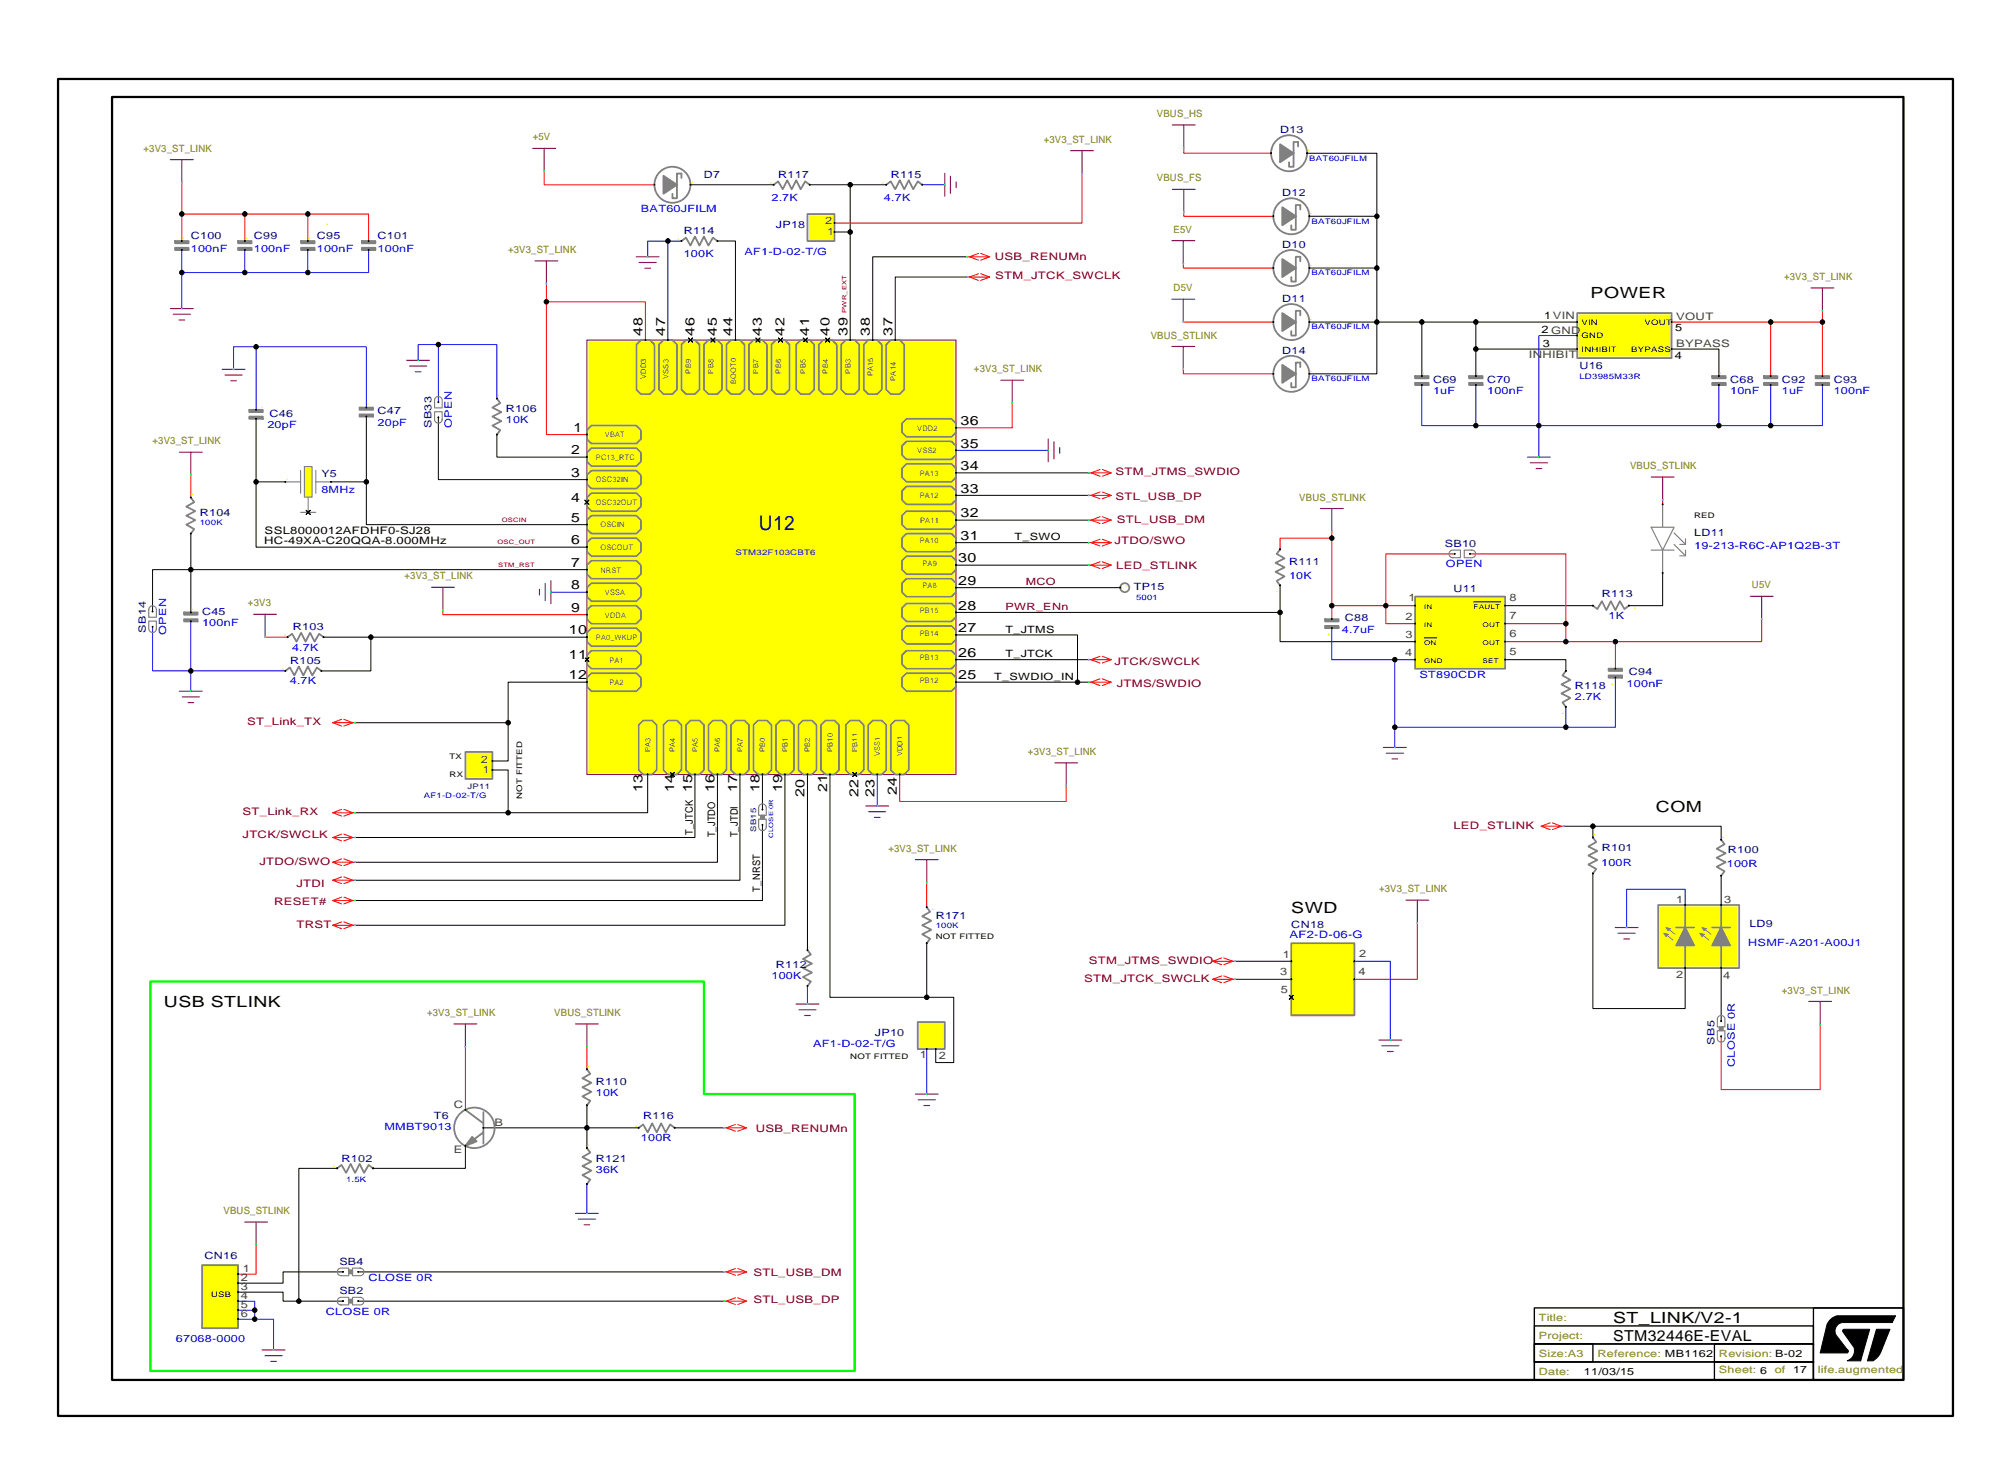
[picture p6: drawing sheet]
<svg xmlns="http://www.w3.org/2000/svg" width="447mm" height="327mm" viewBox="0 0 447 327" stroke-linecap="round" stroke-linejoin="round" font-family="sans-serif">
<g fill="none" stroke="#000" stroke-width=".22">
<path d="M290.4 34h15.5v14h-15M153.4 41h18.5M159.4 53.5h4v22M179.9 41h17M188.9 41v10.5h-3.5M188.9 51.5v24M214.9 57h-21v18.5M290.9 59.5h15M305.9 48v23.5M152.9 75.1l.5 .4 .4-.4-.4 .4 .4 .5-.4-.5-.5 .5 .5-.5zM157.9 75.1l.5 .4 .4-.4-.4 .4 .4 .5-.4-.5-.5 .5 .5-.5zM167.9 75.1l.5 .4 .4-.4-.4 .4 .4 .5-.4-.5-.5 .5 .5-.5z"/>
<path d="M172.9 75.1l.5 .4 .4-.4-.4 .4 .4 .5-.4-.5-.5 .5 .5-.5zM178.4 75.1l.5 .4 .4-.4-.4 .4 .4 .5-.4-.5-.5 .5 .5-.5zM183.4 75.1l.5 .4 .4-.4-.4 .4 .4 .5-.4-.5-.5 .5 .5-.5zM214.9 61.5h-16v14M290.9 71.5h15M305.9 71.5v11.5h-15M305.9 71.5h22M315.9 71.5v12M327.9 71.5v6M327.9 71.5h22.5M350.4 77.5h-22.5v6M371.4 77.5h10.5v6"/>
<path d="M56.9 93v14M81.4 92.5v14.5h-7.8M97.4 92.7v13.8h33M110.4 96.5v5h20M42.4 118.5v17.5M56.9 107v14.5h73.5M56.9 107h6.5M68 113.4l.5 .4 .4-.4-.4 .4 .4 .5-.4-.5-.5 .5 .5-.5zM81.4 107v9.5h49M129.9 111.1l.5 .4 .4-.4-.4 .4 .4 .5-.4-.5-.5 .5 .5-.5zM212.4 105h29.5M212.4 110h29.5"/>
<path d="M212.4 115.5h29.5M130.4 126.5h-96.5v9.4M212.4 136h72v6.5h30M212.4 125.5h29.5M212.4 130.5h36.5M212.4 120.5h29.5M284.4 130v6M327.4 133.7h6M334.4 134.5h19.5M369.4 127.3v7.2h-7.5M71.9 141.5h10.5v7.5h-11M82.4 141.5h48"/>
<path d="M129.9 146.1l.5 .4 .4-.4-.4 .4 .4 .5-.4-.5-.5 .5 .5-.5zM130.4 151.5h-17.5v17.5h-3.5M212.4 141h27v10.5M212.4 151.5h29.5M212.4 146.5h29.5M316.4 141.7h2.8M334.4 146.5h13.5v2.5M78.9 160.5h34M109.4 171h3.5v9.5h31v-8.5M148.9 171.6l.5 .4 .4-.4-.4 .4 .4 .5-.4-.5-.5 .5 .5-.5zM154.4 172v14h-75.5M159.4 172v19.5h-80.5"/>
<path d="M164.4 172v23.5h-85.5M169.4 172v7.9M174.4 172v33.5h-95.5M179.4 172v39M184.4 172v49.5h21.5M189.4 171.6l.5 .4 .4-.4-.4 .4 .4 .5-.4-.5-.5 .5 .5-.5zM78.9 180.5h34M169.4 183.2v16.8h-90.5M347.4 183.5h6.5M353.9 183.5h28.5v3M353.9 194v30h20.5v-9M353.9 183.5v2.5"/>
<path d="M382.4 194.5v6.5M205.9 209.5v12M274.4 213.5h12.5M274.4 217.5h12.5M382.4 215v11.9M205.9 221.5h6v14.5h-4v-3M286.4 221.1l.5 .4 .4-.4-.4 .4 .4 .5-.4-.5-.5 .5 .5-.5zM74.9 259.5h-8.5v29.5M103.4 254.5v5h-20.5M130.4 245.5v5h-23M141.9 250.5h-11.5v4.5M149.9 250.5h11"/>
<path d="M52.9 287h10v2h13.3M76.2 282.5h-13.3v2.5h-10M79.6 282.5h81.3M79.6 289h81.3"/>
</g>
<g fill="none" stroke="#00f" stroke-width=".22">
<path d="M40.4 55.5v5M54.4 55.5v5M68.4 55.5v5M81.9 55.5v5h-13.5M148.4 53.5h-4.5v3.5M148.4 53.5h3M148.4 53.5v22M204.9 41h5M54.4 60.5h-14v8M54.4 60.5h14M56.9 77h-5v5M56.9 77h24.5v13.5"/>
<path d="M56.9 77v14M97.4 76.5h-4.5v3.5M97.4 76.5h13v12M97.4 76.5v12.9M350.4 74.5h-8.5v27M315.9 85.5v9h12M327.9 85.5v9M381.9 85.5v9h-54M381.9 94.5h11.5M393.4 85.5v9M404.9 85.5v9h-11.5M212.4 100h20.5"/>
<path d="M33.9 139.2v9.8h29.5M42.4 138v15.5M122.4 131.5h8M295.9 139.5v7h14M309.9 146.5h4.5M309.9 146.5v15M347.9 157v4.5M358.9 150.5v11h-11M194.9 172v7M347.9 161.5h-38v4.5M179.4 219v4M300.9 213.5h8v17.5"/>
<path d="M374.4 201v-3.5h-13v8.5M205.9 233v10M130.4 263v6.5M52.9 289h3.7v4h-3.7M52.9 291h3.7M56.6 293h4.2v6.9"/>
</g>
<g fill="none" stroke="#f00" stroke-width=".22">
<path d="M120.9 38v3h24.5M240.4 38.5v11h-55M263 32.8v1.2h19.4M40.4 40.5v7h14M40.4 47.5v6M54.4 47.5v6M54.4 47.5h14M68.4 47.5h13.5v6M68.4 47.5v6M214.9 57h5l-2 .8M217.4 56.3l-2 .7 2 .8M217.9 56.3l2 .7"/>
<path d="M262.9 58.5v1h20M263 47.1v.9h19.9M121.4 67v29.5h9M121.4 63v4h22v8.5M214.9 61.5h5l-2 .8M217.4 60.8l-2 .7 2 .8M217.9 60.8l2 .7M262.9 71.5h20M371.4 71.5h22v12M393.4 71.5h11.5M404.9 69v14.5M224.9 89.5v5.5h-12.5"/>
<path d="M262.9 82v1h20M42.4 105.5v5M241.9 105h5l-2 .8M241.9 110h5l-2 .8M241.9 115.5h5l-2 .8M244.4 104.3l-2 .7 2 .8M244.4 109.3l-2 .7 2 .8M244.4 114.8l-2 .7 2 .8M244.4 119.8l-2 .7 2 .8M244.9 104.3l2 .7M244.9 109.3l2 .7M244.9 114.8l2 .7"/>
<path d="M244.9 119.8l2 .7M295.9 119.5h-11.5v2.5M295.9 118v19.5M369.4 111v1M98.4 135.5v1h32M241.9 120.5h5l-2 .8M241.9 125.5h5l-2 .8M244.4 124.8l-2 .7 2 .8M244.9 124.8l2 .7M295.9 134.5h18.5M323.2 123h-15.3v15.5h6.5M326.6 123h21.3v15.5"/>
<path d="M334.4 138.5h13.5M347.9 138.5v4M391.4 137.5v5h-32.5M58.9 141.5h5M75.9 159.8l-2 .7h5M76.4 159.8l2 .7-2 .8M241.9 146.5h5l-2 .8M241.9 151.5h5l-2 .8M244.4 145.8l-2 .7 2 .8M244.4 150.8l-2 .7 2 .8M244.9 145.8l2 .7M244.9 150.8l2 .7"/>
<path d="M334.4 142.5h24.5v6M73.9 160.5l2 .8M75.9 179.8l-2 .7h5M76.4 179.8l2 .7-2 .8M199.9 172v6h37v-3.5M73.9 186l2 .8M73.9 195.5l2 .8M73.9 180.5l2 .8M73.9 191.5l2 .8M75.9 185.3l-2 .7h5M75.9 194.8l-2 .7h5M75.9 199.3l-2 .7h5"/>
<path d="M75.9 190.8l-2 .7h5M76.4 185.3l2 .7-2 .8M76.4 194.8l2 .7-2 .8M76.4 199.3l2 .7-2 .8M76.4 190.8l2 .7-2 .8M205.9 196v5.5M342.4 183.5l2 .8M344.4 182.8l-2 .7h5M344.9 182.8l2 .7-2 .8M73.9 205.5l2 .8M73.9 200l2 .8M75.9 204.8l-2 .7h5"/>
<path d="M76.4 204.8l2 .7-2 .8M269.4 217.5l2 .8M269.4 213.5l2 .8M271.4 216.8l-2 .7h5M271.4 212.8l-2 .7h5M271.9 216.8l2 .7-2 .8M271.9 212.8l2 .7-2 .8M314.9 205v12.5h-14M103.4 232.5v14M130.4 232.5v5M404.4 227.5v14.5h-22v-11.8M160.9 250.5h5l-2 .8"/>
<path d="M163.4 249.8l-2 .7 2 .8M163.9 249.8l2 .7M56.9 276.5v6.5h-4M160.9 282.5h5l-2 .8M160.9 289h5l-2 .8M163.4 281.8l-2 .7 2 .8M163.4 288.3l-2 .7 2 .8M163.9 281.8l2 .7M163.9 288.3l2 .7"/>
</g>
<g fill="#ff0" stroke="#ff0" stroke-width=".38">
<path d="M130.9 76h81v95.5h-81z" fill-rule="evenodd"/>
<path d="M103.8 167.3h5.2v5.2h-5.2z" fill-rule="evenodd"/>
<path d="M314.4 132.5h20v16h-20z" fill-rule="evenodd"/>
<path d="M44.9 281h8v14h-8z" fill-rule="evenodd"/>
<path d="M286.9 209.5h14v16h-14z" fill-rule="evenodd"/>
<path d="M179.9 48h5.2v5.2h-5.2z" fill-rule="evenodd"/>
<path d="M368.9 201.5h17v13h-17z" fill-rule="evenodd"/>
<path d="M350.9 70h20v9h-20z" fill-rule="evenodd"/>
<path d="M204.5 227.4h5.2v5.2h-5.2z" fill-rule="evenodd"/>
<path d="M67.9 103.8h1.2v6.3h-1.2z" fill-rule="evenodd"/>
</g>
<path d="M33.4 218h123v25h33.5v61.5h-156.5z" fill="none" stroke="#0f0" stroke-width=".51"/>
<g fill="none" stroke="#800080" stroke-width=".25">
<path d="M37.9 35.5h5M40.4 35.5v5M118.4 33h5M120.9 33v5M209.9 38.5v5.1M211.2 39.1v3.8M237.9 33.5h5M240.4 33.5v5M260.5 27.8h5M263 27.8v5M118.9 58h5M121.4 58v5"/>
<path d="M141.4 57h5M142 58.3h3.8M143.3 59.6h1.2M212.4 40.4v1.3M260.4 53.5h5M260.5 42.1h5M262.9 53.5v5M263 42.1v5M37.9 68.5h5M38.5 69.8h3.8M39.8 71.1h1.2M130.4 75.5h82v96.5h-82z"/>
<path d="M260.4 66.5h5M260.4 77h5M262.9 66.5v5M262.9 77v5M402.4 64h5M404.9 64v5M49.4 82h5M50 83.3h3.8M51.3 84.6h1.2M90.4 80h5M91 81.3h3.8M92.3 82.6h1.2"/>
<path d="M222.4 84.5h5M224.9 84.5v5M232.9 97.5v5.1M234.2 98.1v3.8M235.4 99.4v1.3M39.9 100.5h5M42.4 100.5v5M293.4 113h5M295.9 113v5M339.4 101.5h5M340 102.8h3.8M341.3 104.1h1.2"/>
<path d="M366.9 106h5M369.4 106v5M56.4 136.5h5M58.9 136.5v5M95.9 130.5h5M98.4 130.5v5M119.9 130.9v1.3M121.1 129.6v3.8M122.4 129v5.1M388.9 132.5h5M391.4 132.5v5M39.9 153.5h5"/>
<path d="M40.5 154.8h3.8M41.8 156.1h1.2M192.4 179h5M234.4 169.5h5M236.9 169.5v5M307.4 166h5M308 167.3h3.8M309.3 168.6h1.2M193 180.3h3.8M194.3 181.6h1.2M203.4 191h5M205.9 191v5"/>
<path d="M312.4 200h5M314.9 200v5M358.9 206h5M359.5 207.3h3.8M360.8 208.6h1.2M100.9 227.5h5M103.4 227.5v5M127.9 227.5h5M130.4 227.5v5M176.9 223h5M177.5 224.3h3.8M178.8 225.6h1.2"/>
<path d="M306.4 231h5M307 232.3h3.8M308.3 233.6h1.2M401.9 222.5h5M404.4 222.5v5M203.4 243h5M204 244.3h3.8M205.3 245.6h1.2M54.4 271.5h5M56.9 271.5v5M127.9 269.5h5M128.5 270.8h3.8"/>
<path d="M129.8 272.1h1.2M58.2 299.9h5.1M58.9 301.2h3.8M60.1 302.4h1.3"/>
</g>
<g fill="#000" stroke="#000" stroke-width=".22">
<path d="M406.8 293l1.3-.7h13l-.7 1.5h-11a1.88 1.88 0 0 0-1.5 2.7l2.5 3.3a.4 .4 0 0 1 .3 .4 .4 .4 0 0 1-.3 .3h-6l1.5-6.2z" fill-rule="evenodd"/>
<path d="M409.5 295.4l5.9-.1-2 7h-3a2.37 2.37 0 0 0 1.5-3l-2.5-3.5z" fill-rule="evenodd"/>
<path d="M416.9 295.3h3l-2 5-.5 .9a2.34 2.34 0 0 1-2.5 1.1z" fill-rule="evenodd"/>
<circle cx="282.4" cy="34" r=".1"/>
<circle cx="290.4" cy="34" r=".1"/>
<circle cx="40.4" cy="53.5" r=".1"/>
<circle cx="40.4" cy="55.5" r=".1"/>
<circle cx="40.4" cy="47.5" r=".5"/>
<circle cx="54.4" cy="47.5" r=".5"/>
<circle cx="54.4" cy="53.5" r=".1"/>
<circle cx="54.4" cy="55.5" r=".1"/>
<circle cx="68.4" cy="53.5" r=".1"/>
<circle cx="68.4" cy="55.5" r=".1"/>
<circle cx="68.4" cy="47.5" r=".5"/>
<circle cx="81.9" cy="53.5" r=".1"/>
<circle cx="81.9" cy="55.5" r=".1"/>
<circle cx="145.4" cy="41" r=".1"/>
<circle cx="148.4" cy="53.5" r=".5"/>
<circle cx="151.4" cy="53.5" r=".1"/>
<circle cx="153.4" cy="41" r=".1"/>
<circle cx="159.4" cy="53.5" r=".1"/>
<circle cx="171.9" cy="41" r=".1"/>
<circle cx="179.9" cy="41" r=".1"/>
<circle cx="185.4" cy="49.5" r=".1"/>
<circle cx="185.4" cy="51.5" r=".1"/>
<circle cx="188.9" cy="51.5" r=".5"/>
<circle cx="188.9" cy="41" r=".5"/>
<circle cx="196.9" cy="41" r=".1"/>
<circle cx="204.9" cy="41" r=".1"/>
<circle cx="282.9" cy="48" r=".1"/>
<circle cx="282.9" cy="59.5" r=".1"/>
<circle cx="290.9" cy="59.5" r=".1"/>
<circle cx="290.9" cy="48" r=".1"/>
<circle cx="305.9" cy="48" r=".5"/>
<circle cx="305.9" cy="59.5" r=".5"/>
<circle cx="40.4" cy="60.5" r=".5"/>
<circle cx="54.4" cy="60.5" r=".5"/>
<circle cx="56.9" cy="77" r=".5"/>
<circle cx="68.4" cy="60.5" r=".5"/>
<circle cx="97.4" cy="76.5" r=".5"/>
<circle cx="121.4" cy="67" r=".5"/>
<circle cx="143.4" cy="75.5" r=".1"/>
<circle cx="148.4" cy="75.5" r=".1"/>
<circle cx="163.4" cy="75.5" r=".1"/>
<circle cx="188.9" cy="75.5" r=".1"/>
<circle cx="193.9" cy="75.5" r=".1"/>
<circle cx="198.9" cy="75.5" r=".1"/>
<circle cx="282.9" cy="71.5" r=".1"/>
<circle cx="290.9" cy="71.5" r=".1"/>
<circle cx="305.9" cy="71.5" r=".5"/>
<circle cx="315.9" cy="71.5" r=".5"/>
<circle cx="327.9" cy="71.5" r=".5"/>
<circle cx="327.9" cy="77.5" r=".5"/>
<circle cx="350.4" cy="74.5" r=".1"/>
<circle cx="350.4" cy="77.5" r=".1"/>
<circle cx="350.4" cy="71.5" r=".1"/>
<circle cx="371.4" cy="77.5" r=".1"/>
<circle cx="371.4" cy="71.5" r=".1"/>
<circle cx="393.4" cy="71.5" r=".5"/>
<circle cx="404.9" cy="71.5" r=".5"/>
<circle cx="56.9" cy="91" r=".1"/>
<circle cx="56.9" cy="93" r=".1"/>
<circle cx="81.4" cy="90.5" r=".1"/>
<circle cx="81.4" cy="92.5" r=".1"/>
<circle cx="97.4" cy="92.7" r=".1"/>
<circle cx="97.4" cy="89.4" r=".1"/>
<circle cx="110.4" cy="88.5" r=".1"/>
<circle cx="110.4" cy="96.5" r=".1"/>
<circle cx="130.4" cy="96.5" r=".1"/>
<circle cx="212.4" cy="95" r=".1"/>
<circle cx="282.9" cy="83" r=".1"/>
<circle cx="290.9" cy="83" r=".1"/>
<circle cx="315.9" cy="83.5" r=".1"/>
<circle cx="315.9" cy="85.5" r=".1"/>
<circle cx="327.9" cy="94.5" r=".5"/>
<circle cx="327.9" cy="83.5" r=".1"/>
<circle cx="327.9" cy="85.5" r=".1"/>
<circle cx="341.9" cy="94.5" r=".5"/>
<circle cx="381.9" cy="94.5" r=".5"/>
<circle cx="381.9" cy="83.5" r=".1"/>
<circle cx="381.9" cy="85.5" r=".1"/>
<circle cx="393.4" cy="94.5" r=".5"/>
<circle cx="393.4" cy="83.5" r=".1"/>
<circle cx="393.4" cy="85.5" r=".1"/>
<circle cx="404.9" cy="83.5" r=".1"/>
<circle cx="404.9" cy="85.5" r=".1"/>
<circle cx="42.4" cy="118.5" r=".1"/>
<circle cx="42.4" cy="110.5" r=".1"/>
<circle cx="56.9" cy="107" r=".5"/>
<circle cx="63.4" cy="107" r=".1"/>
<circle cx="73.6" cy="107" r=".1"/>
<circle cx="81.4" cy="107" r=".5"/>
<circle cx="130.4" cy="116.5" r=".1"/>
<circle cx="130.4" cy="101.5" r=".1"/>
<circle cx="130.4" cy="106.5" r=".1"/>
<circle cx="212.4" cy="115.5" r=".1"/>
<circle cx="212.4" cy="105" r=".1"/>
<circle cx="212.4" cy="110" r=".1"/>
<circle cx="212.4" cy="100" r=".1"/>
<circle cx="295.9" cy="119.5" r=".5"/>
<circle cx="369.4" cy="112" r=".1"/>
<circle cx="33.9" cy="135.9" r=".1"/>
<circle cx="33.9" cy="139.2" r=".1"/>
<circle cx="42.4" cy="138" r=".1"/>
<circle cx="42.4" cy="126.5" r=".5"/>
<circle cx="42.4" cy="136" r=".1"/>
<circle cx="130.4" cy="136.5" r=".1"/>
<circle cx="130.4" cy="126.5" r=".1"/>
<circle cx="130.4" cy="121.5" r=".1"/>
<circle cx="130.4" cy="131.5" r=".1"/>
<circle cx="212.4" cy="130.5" r=".1"/>
<circle cx="212.4" cy="120.5" r=".1"/>
<circle cx="212.4" cy="125.5" r=".1"/>
<circle cx="212.4" cy="136" r=".1"/>
<circle cx="248.9" cy="130.5" r=".1"/>
<circle cx="284.4" cy="130" r=".1"/>
<circle cx="284.4" cy="122" r=".1"/>
<circle cx="284.4" cy="136" r=".5"/>
<circle cx="295.9" cy="137.5" r=".1"/>
<circle cx="295.9" cy="139.5" r=".1"/>
<circle cx="295.9" cy="134.5" r=".5"/>
<circle cx="307.9" cy="134.5" r=".5"/>
<circle cx="314.4" cy="138.5" r=".1"/>
<circle cx="314.4" cy="134.5" r=".1"/>
<circle cx="323.2" cy="123" r=".1"/>
<circle cx="326.6" cy="123" r=".1"/>
<circle cx="334.4" cy="138.5" r=".1"/>
<circle cx="334.4" cy="134.5" r=".1"/>
<circle cx="347.9" cy="138.5" r=".5"/>
<circle cx="353.9" cy="134.5" r=".1"/>
<circle cx="361.9" cy="134.5" r=".1"/>
<circle cx="369.4" cy="127.3" r=".1"/>
<circle cx="42.4" cy="149" r=".5"/>
<circle cx="63.4" cy="149" r=".1"/>
<circle cx="63.9" cy="141.5" r=".1"/>
<circle cx="71.4" cy="149" r=".1"/>
<circle cx="71.9" cy="141.5" r=".1"/>
<circle cx="82.4" cy="141.5" r=".5"/>
<circle cx="130.4" cy="151.5" r=".1"/>
<circle cx="130.4" cy="141.5" r=".1"/>
<circle cx="212.4" cy="151.5" r=".1"/>
<circle cx="212.4" cy="141" r=".1"/>
<circle cx="212.4" cy="146.5" r=".1"/>
<circle cx="239.4" cy="151.5" r=".5"/>
<circle cx="309.9" cy="146.5" r=".5"/>
<circle cx="314.4" cy="142.5" r=".1"/>
<circle cx="314.4" cy="146.5" r=".1"/>
<circle cx="334.4" cy="142.5" r=".1"/>
<circle cx="334.4" cy="146.5" r=".1"/>
<circle cx="347.9" cy="157" r=".1"/>
<circle cx="347.9" cy="149" r=".1"/>
<circle cx="347.9" cy="142.5" r=".5"/>
<circle cx="358.9" cy="142.5" r=".5"/>
<circle cx="358.9" cy="148.5" r=".1"/>
<circle cx="358.9" cy="150.5" r=".1"/>
<circle cx="109.4" cy="171" r=".1"/>
<circle cx="109.4" cy="169" r=".1"/>
<circle cx="112.9" cy="160.5" r=".5"/>
<circle cx="143.9" cy="172" r=".1"/>
<circle cx="154.4" cy="172" r=".1"/>
<circle cx="159.4" cy="172" r=".1"/>
<circle cx="164.4" cy="172" r=".1"/>
<circle cx="169.4" cy="172" r=".1"/>
<circle cx="169.4" cy="179.9" r=".1"/>
<circle cx="174.4" cy="172" r=".1"/>
<circle cx="179.4" cy="172" r=".1"/>
<circle cx="184.4" cy="172" r=".1"/>
<circle cx="194.9" cy="172" r=".1"/>
<circle cx="199.9" cy="172" r=".1"/>
<circle cx="309.9" cy="161.5" r=".5"/>
<circle cx="347.9" cy="161.5" r=".5"/>
<circle cx="112.9" cy="180.5" r=".5"/>
<circle cx="169.4" cy="183.2" r=".1"/>
<circle cx="353.9" cy="194" r=".1"/>
<circle cx="353.9" cy="186" r=".1"/>
<circle cx="353.9" cy="183.5" r=".5"/>
<circle cx="382.4" cy="186.5" r=".1"/>
<circle cx="382.4" cy="194.5" r=".1"/>
<circle cx="179.4" cy="211" r=".1"/>
<circle cx="179.4" cy="219" r=".1"/>
<circle cx="205.9" cy="201.5" r=".1"/>
<circle cx="205.9" cy="209.5" r=".1"/>
<circle cx="286.9" cy="217.5" r=".1"/>
<circle cx="286.9" cy="213.5" r=".1"/>
<circle cx="300.9" cy="217.5" r=".1"/>
<circle cx="300.9" cy="213.5" r=".1"/>
<circle cx="374.4" cy="215" r=".1"/>
<circle cx="374.4" cy="201" r=".1"/>
<circle cx="382.4" cy="215" r=".1"/>
<circle cx="382.4" cy="201" r=".1"/>
<circle cx="130.4" cy="237.5" r=".1"/>
<circle cx="205.9" cy="233" r=".1"/>
<circle cx="205.9" cy="221.5" r=".5"/>
<circle cx="207.9" cy="233" r=".1"/>
<circle cx="382.4" cy="230.2" r=".1"/>
<circle cx="382.4" cy="226.9" r=".1"/>
<circle cx="74.9" cy="259.5" r=".1"/>
<circle cx="82.9" cy="259.5" r=".1"/>
<circle cx="103.4" cy="254.5" r=".1"/>
<circle cx="103.4" cy="246.5" r=".1"/>
<circle cx="107.4" cy="250.5" r=".1"/>
<circle cx="130.4" cy="250.5" r=".5"/>
<circle cx="130.4" cy="245.5" r=".1"/>
<circle cx="130.4" cy="255" r=".1"/>
<circle cx="141.9" cy="250.5" r=".1"/>
<circle cx="149.9" cy="250.5" r=".1"/>
<circle cx="130.4" cy="263" r=".1"/>
<circle cx="52.9" cy="289" r=".1"/>
<circle cx="52.9" cy="293" r=".1"/>
<circle cx="52.9" cy="285" r=".1"/>
<circle cx="52.9" cy="291" r=".1"/>
<circle cx="52.9" cy="283" r=".1"/>
<circle cx="52.9" cy="287" r=".1"/>
<circle cx="56.6" cy="291" r=".5"/>
<circle cx="56.6" cy="293" r=".5"/>
<circle cx="66.4" cy="289" r=".5"/>
<circle cx="76.2" cy="289" r=".1"/>
<circle cx="76.2" cy="282.5" r=".1"/>
<circle cx="79.6" cy="289" r=".1"/>
<circle cx="79.6" cy="282.5" r=".1"/>
</g>
<path d="M340.9 298.5h62v4h-62zM340.9 298.5h13v4h-13zM340.9 294.5h62v4h-62zM340.9 290.5h82v16h-82zM380.9 298.5h22v4h-22zM402.9 290.5h20v16h-20zM340.9 302.5h62v4h-62zM380.9 302.5h22v4h-22z" fill="none" stroke="#000" stroke-width=".3"/>
<path d="M12.9 17.5h421v297h-421zM24.9 21.5h398v285h-398z" fill="none" stroke="#000" stroke-width=".5"/>
<g fill="#0ff" stroke="#0ff" stroke-width=".22">
<circle cx="78.9" cy="205.5" r=".1"/>
<circle cx="241.9" cy="105" r=".1"/>
<circle cx="241.9" cy="110" r=".1"/>
<circle cx="241.9" cy="115.5" r=".1"/>
<circle cx="241.9" cy="120.5" r=".1"/>
<circle cx="78.9" cy="186" r=".1"/>
<circle cx="347.4" cy="183.5" r=".1"/>
<circle cx="78.9" cy="195.5" r=".1"/>
<circle cx="241.9" cy="125.5" r=".1"/>
<circle cx="160.9" cy="250.5" r=".1"/>
<circle cx="214.9" cy="57" r=".1"/>
<circle cx="241.9" cy="146.5" r=".1"/>
<circle cx="78.9" cy="200" r=".1"/>
<circle cx="78.9" cy="160.5" r=".1"/>
<circle cx="78.9" cy="180.5" r=".1"/>
<circle cx="160.9" cy="282.5" r=".1"/>
<circle cx="214.9" cy="61.5" r=".1"/>
<circle cx="241.9" cy="151.5" r=".1"/>
<circle cx="78.9" cy="191.5" r=".1"/>
<circle cx="274.4" cy="217.5" r=".1"/>
<circle cx="160.9" cy="289" r=".1"/>
<circle cx="274.4" cy="213.5" r=".1"/>
<circle cx="92.9" cy="80" r=".1"/>
<circle cx="404.4" cy="227.5" r=".1"/>
<circle cx="122.4" cy="131.5" r=".1"/>
<circle cx="369.4" cy="111" r=".1"/>
<circle cx="42.4" cy="153.5" r=".1"/>
<circle cx="205.9" cy="243" r=".1"/>
<circle cx="130.4" cy="269.5" r=".1"/>
<circle cx="121.4" cy="63" r=".1"/>
<circle cx="209.9" cy="41" r=".1"/>
<circle cx="194.9" cy="179" r=".1"/>
<circle cx="56.9" cy="276.5" r=".1"/>
<circle cx="295.9" cy="118" r=".1"/>
<circle cx="391.4" cy="137.5" r=".1"/>
<circle cx="51.9" cy="82" r=".1"/>
<circle cx="232.9" cy="100" r=".1"/>
<circle cx="143.9" cy="57" r=".1"/>
<circle cx="263" cy="47.1" r=".1"/>
<circle cx="308.9" cy="231" r=".1"/>
<circle cx="262.9" cy="71.5" r=".1"/>
<circle cx="40.4" cy="68.5" r=".1"/>
<circle cx="40.4" cy="40.5" r=".1"/>
<circle cx="58.9" cy="141.5" r=".1"/>
<circle cx="179.4" cy="223" r=".1"/>
<circle cx="361.4" cy="206" r=".1"/>
<circle cx="42.4" cy="105.5" r=".1"/>
<circle cx="309.9" cy="166" r=".1"/>
<circle cx="341.9" cy="101.5" r=".1"/>
<circle cx="262.9" cy="82" r=".1"/>
<circle cx="263" cy="32.8" r=".1"/>
<circle cx="205.9" cy="196" r=".1"/>
<circle cx="120.9" cy="38" r=".1"/>
<circle cx="60.8" cy="299.9" r=".1"/>
<circle cx="130.4" cy="232.5" r=".1"/>
<circle cx="240.4" cy="38.5" r=".1"/>
<circle cx="236.9" cy="174.5" r=".1"/>
<circle cx="103.4" cy="232.5" r=".1"/>
<circle cx="98.4" cy="135.5" r=".1"/>
<circle cx="224.9" cy="89.5" r=".1"/>
<circle cx="314.9" cy="205" r=".1"/>
<circle cx="404.9" cy="69" r=".1"/>
<circle cx="262.9" cy="58.5" r=".1"/>
</g>
<g fill="none" stroke="#808080" stroke-width=".4">
<path d="M151.4 39.5v-1h-1v5.5h-1v-1M288.4 32.5v-1h-1v5.5h-1v-1M151.4 53.5l1-.7 1 1.7 1-2 1 2 1-2 1 2 1-1.7 1 .7M171.9 41l1-.7 1 1.7 1-2 1 2 1-2 1 2 1-1.7 1 .7M179.4 47.5h6v6h-6zM196.9 41l1-.7 1 1.7 1-2 1 2 1-2 1 2 1-1.7 1 .7M288.9 58v-1h-1v5.5h-1v-1M288.9 46.5v-1h-1v5.5h-1v-1M141.4 76.5l1-1h2l1 1v10l-1 1h-2l-1-1zM146.4 76.5l1-1h2l1 1v10l-1 1h-2l-1-1zM151.4 76.5l1-1h2l1 1v10l-1 1h-2l-1-1zM156.4 76.5l1-1h2l1 1v10l-1 1h-2l-1-1z"/>
<path d="M161.4 76.5l1-1h2l1 1v10l-1 1h-2l-1-1zM166.4 76.5l1-1h2l1 1v10l-1 1h-2l-1-1zM171.4 76.5l1-1h2l1 1v10l-1 1h-2l-1-1zM176.9 76.5l1-1h2l1 1v10l-1 1h-2l-1-1zM181.9 76.5l1-1h2l1 1v10l-1 1h-2l-1-1zM186.9 76.5l1-1h2l1 1v10l-1 1h-2l-1-1zM191.9 76.5l1-1h2l1 1v10l-1 1h-2l-1-1zM196.9 76.5l1-1h2l1 1v10l-1 1h-2l-1-1zM288.9 70v-1h-1v5.5h-1v-1M350.4 69.5h21v10h-21zM110.4 88.5l.7 1-1.7 1 2 1-2 1 2 1-2 1 1.7 1-.7 1M130.4 95.5l1-1h10l1 1v2l-1 1h-10l-1-1z"/>
<path d="M131.4 99.5h10l1 1v2l-1 1h-10l-1-1v-2zM201.4 93h10l1 1v2l-1 1h-10l-1-1v-2zM201.4 98h10l1 1v2l-1 1h-10l-1-1v-2zM288.9 81.5v-1h-1v5.5h-1v-1M42.4 110.5l.7 1-1.7 1 2 1-2 1 2 1-2 1 1.7 1-.7 1M131.4 109.5h10l1 1v2l-1 1h-10l-1-1v-2zM131.4 104.5h10l1 1v2l-1 1h-10l-1-1v-2zM131.4 114.5h10l1 1v2l-1 1h-10l-1-1v-2zM200.4 114.5l1-1h10l1 1v2l-1 1h-10l-1-1zM201.4 108h10l1 1v2l-1 1h-10l-1-1v-2zM201.4 118.5h10l1 1v2l-1 1h-10l-1-1v-2zM201.4 103h10l1 1v2l-1 1h-10l-1-1v-2z"/>
<path d="M130.4 120.5l1-1h10l1 1v2l-1 1h-10l-1-1zM131.4 134.5h10l1 1v2l-1 1h-10l-1-1v-2zM131.4 124.5h10l1 1v2l-1 1h-10l-1-1v-2zM131.4 129.5h10l1 1v2l-1 1h-10l-1-1v-2zM131.4 139.5h10l1 1v2l-1 1h-10l-1-1v-2zM200.4 129.5l1-1h10l1 1v2l-1 1h-10l-1-1zM200.4 124.5l1-1h10l1 1v2l-1 1h-10l-1-1zM200.4 135l1-1h10l1 1v2l-1 1h-10l-1-1zM284.4 122l-.8 1 1.8 1-2 1 2 1-2 1 2 1-1.8 1 .8 1M314.4 132.5h20v16h-20zM353.9 134.5l1 .8 1-1.8 1 2 1-2 1 2 1-2 1 1.8 1-.8M63.4 149l1-.7 1 1.7 1-2 1 2 1-2 1 2 1-1.7 1 .7"/>
<path d="M63.9 141.5l1-.7 1 1.7 1-2 1 2 1-2 1 2 1-1.7 1 .7M130.4 145.5l1-1h10l1 1v2l-1 1h-10l-1-1zM131.4 149.5h10l1 1v2l-1 1h-10l-1-1v-2zM200.4 145.5l1-1h10l1 1v2l-1 1h-10l-1-1zM200.4 140l1-1h10l1 1v2l-1 1h-10l-1-1zM201.4 149.5h10l1 1v2l-1 1h-10l-1-1v-2zM347.9 149l-.8 1 1.8 1-2 1 2 1-2 1 2 1-1.8 1 .8 1M103.4 167h6v6h-6zM142.9 160h2l1 1v10l-1 1h-2l-1-1v-10zM148.4 160h2l1 1v10l-1 1h-2l-1-1v-10zM153.4 160h2l1 1v10l-1 1h-2l-1-1v-10zM158.4 160h2l1 1v10l-1 1h-2l-1-1v-10z"/>
<path d="M163.4 160h2l1 1v10l-1 1h-2l-1-1v-10zM168.4 160h2l1 1v10l-1 1h-2l-1-1v-10zM173.4 160h2l1 1v10l-1 1h-2l-1-1v-10zM178.4 160h2l1 1v10l-1 1h-2l-1-1v-10zM183.4 160h2l1 1v10l-1 1h-2l-1-1v-10zM188.9 160h2l1 1v10l-1 1h-2l-1-1v-10zM193.9 160h2l1 1v10l-1 1h-2l-1-1v-10zM198.9 160h2l1 1v10l-1 1h-2l-1-1v-10zM353.9 186l.7 1-1.7 1 2 1-2 1 2 1-2 1 1.7 1-.7 1M382.4 186.5l.7 1-1.7 1 2 1-2 1 2 1-2 1 1.7 1-.7 1M179.4 211l.7 1-1.7 1 2 1-2 1 2 1-2 1 1.7 1-.7 1M205.9 201.5l.7 1-1.7 1 2 1-2 1 2 1-2 1 1.7 1-.7 1"/>
<path d="M286.9 209.5h14v16h-14zM368.4 201h18v14h-18zM372.4 206h4M374.4 201v5M374.4 210v5M380.4 206h4M382.4 201v5M382.4 210v5M130.4 237.5l.7 1-1.7 1 2 1-2 1 2 1-2 1 1.7 1-.7 1M203.9 227h6v6h-6zM74.9 259.5l1-.7 1 1.7 1-2 1 2 1-2 1 2 1-1.7 1 .7M103.4 246.5l4 3"/>
<path d="M107.4 247v7M107.4 251.5l-4 3M130.4 255l.7 1-1.7 1 2 1-2 1 2 1-2 1 1.7 1-.7 1M141.9 250.5l1-.7 1 1.7 1-2 1 2 1-2 1 2 1-1.7 1 .7M44.9 281h8v14h-8z"/>
<circle cx="286.4" cy="34" r="4"/>
<circle cx="149.4" cy="41" r="4"/>
<circle cx="286.9" cy="48" r="4"/>
<circle cx="286.9" cy="59.5" r="4"/>
<circle cx="286.9" cy="71.5" r="4"/>
<circle cx="286.9" cy="83" r="4"/>
<circle cx="249.9" cy="130.5" r="1"/>
<circle cx="105.4" cy="250.5" r="4.5"/>
</g>
<g fill="#808080" stroke="#808080" stroke-width=".4">
<path d="M284.9 81l3 2-3 2z"/>
<path d="M284.9 57.5l3 2-3 2z"/>
<path d="M147.4 39l3 2-3 2z"/>
<path d="M284.4 32l3 2-3 2z"/>
<path d="M374.4 206l2 4h-4z"/>
<path d="M382.4 206l2 4h-4z"/>
<path d="M284.9 69.5l3 2-3 2z"/>
<path d="M104.9 252.5l1 1-2.5 1z"/>
<path d="M284.9 46l3 2-3 2z"/>
<path d="M403.4 83.5h3v.5h-3z" fill-rule="evenodd"/>
<path d="M403.4 85h3v.5h-3z" fill-rule="evenodd"/>
<path d="M314.4 83.5h3v.5h-3z" fill-rule="evenodd"/>
<path d="M314.4 85h3v.5h-3z" fill-rule="evenodd"/>
<path d="M66.9 53.5h3v.5h-3z" fill-rule="evenodd"/>
<path d="M66.9 55h3v.5h-3z" fill-rule="evenodd"/>
<path d="M326.4 83.5h3v.5h-3z" fill-rule="evenodd"/>
<path d="M326.4 85h3v.5h-3z" fill-rule="evenodd"/>
<path d="M52.9 53.5h3v.5h-3z" fill-rule="evenodd"/>
<path d="M52.9 55h3v.5h-3z" fill-rule="evenodd"/>
<path d="M357.4 150h3v.5h-3z" fill-rule="evenodd"/>
<path d="M357.4 148.5h3v.5h-3z" fill-rule="evenodd"/>
<path d="M80.4 53.5h3v.5h-3z" fill-rule="evenodd"/>
<path d="M80.4 55h3v.5h-3z" fill-rule="evenodd"/>
<path d="M294.4 139h3v.5h-3z" fill-rule="evenodd"/>
<path d="M294.4 137.5h3v.5h-3z" fill-rule="evenodd"/>
<path d="M40.9 136h3v.5h-3z" fill-rule="evenodd"/>
<path d="M40.9 137.5h3v.5h-3z" fill-rule="evenodd"/>
<path d="M38.9 53.5h3v.5h-3z" fill-rule="evenodd"/>
<path d="M38.9 55h3v.5h-3z" fill-rule="evenodd"/>
<path d="M55.4 91h3v.5h-3z" fill-rule="evenodd"/>
<path d="M55.4 92.5h3v.5h-3z" fill-rule="evenodd"/>
<path d="M380.4 83.5h3v.5h-3z" fill-rule="evenodd"/>
<path d="M380.4 85h3v.5h-3z" fill-rule="evenodd"/>
<path d="M391.9 83.5h3v.5h-3z" fill-rule="evenodd"/>
<path d="M391.9 85h3v.5h-3z" fill-rule="evenodd"/>
<path d="M79.9 90.5h3v.5h-3z" fill-rule="evenodd"/>
<path d="M79.9 92h3v.5h-3z" fill-rule="evenodd"/>
</g>
<g fill="none" stroke="#808080" stroke-width=".25">
<path d="M96.5 91.5h1.7v1.7a.85 .85 0 0 1-.8 .8 .85 .85 0 0 1-.9-.8zM96.8 88.3a.85 .85 0 0 1 .9-.2 .85 .85 0 0 1 .5 .8v1.7h-1.7v-1.7zM63.4 107h3.4M66.8 104.5v5.1M66.8 113.8h3.4M67.6 103.7h1.7v6.7h-1.7zM68.5 110.4v3.4M70.2 107h3.4M70.2 104.5v5.1M366.9 117.1h5l-2.5 5.1zM369.4 112v5.1M371.9 118.4l2.6 2.5"/>
<path d="M374.5 119.7v1.2h-1.3M33 138h1.7v1.7a.85 .85 0 0 1-.8 .8 .85 .85 0 0 1-.9-.8zM33.3 134.8a.85 .85 0 0 1 .9-.2 .85 .85 0 0 1 .5 .8v1.7h-1.7v-1.7zM322.2 122.4l.6-.2h1.7v1.7h-1.7a.85 .85 0 0 1-.8-.5 .85 .85 0 0 1 .2-1zM325.3 122.2h1.7a.85 .85 0 0 1 .9 .8 .85 .85 0 0 1-.9 .9h-1.7zM366.9 122.2h5M369.4 122.2v5.1M371.9 120.9l2.6 2.6M374.5 122.2v1.3h-1.3M168.8 178.8a.85 .85 0 0 1 .9-.2 .85 .85 0 0 1 .5 .8v1.7h-1.7v-1.7zM168.5 182h1.7v1.7a.85 .85 0 0 1-.8 .8 .85 .85 0 0 1-.9-.8zM381.5 229h1.7v1.7a.85 .85 0 0 1-.8 .8 .85 .85 0 0 1-.9-.8z"/>
<path d="M381.8 225.8a.85 .85 0 0 1 .9-.2 .85 .85 0 0 1 .5 .8v1.7h-1.7v-1.7zM75.2 281.9l.6-.2h1.7v1.7h-1.7a.85 .85 0 0 1-.8-.5 .85 .85 0 0 1 .2-1zM75.2 288.4l.6-.2h1.7v1.7h-1.7a.85 .85 0 0 1-.8-.5 .85 .85 0 0 1 .2-1zM78.3 281.7h1.7a.85 .85 0 0 1 .9 .8 .85 .85 0 0 1-.9 .9h-1.7zM78.3 288.2h1.7a.85 .85 0 0 1 .9 .8 .85 .85 0 0 1-.9 .9h-1.7z"/>
</g>
<g fill="#808080" stroke="#808080" stroke-width=".22">
<path d="M369.6 207.3l1.1 .3-.5 .5z"/>
<path d="M377.6 207.3l1.1 .3-.5 .5z"/>
<path d="M370.1 206l1 .3-.5 .5z" fill-rule="evenodd"/>
<path d="M378.1 206l1 .3-.5 .5z" fill-rule="evenodd"/>
</g>
<path d="M370.4 207.8l1.3 1M370.9 206.5l1.3 1.1M378.4 207.8l1.3 1M378.9 206.5l1.3 1.1" fill="none" stroke="#808080" stroke-width=".22"/>
<g fill="#808080" stroke="#808080" stroke-width=".25">
<path d="M77.5 282.1h.8v.9h-.8z" fill-rule="evenodd"/>
<path d="M77.5 288.6h.8v.9h-.8z" fill-rule="evenodd"/>
<path d="M169 181.1h.8v.9h-.8z" fill-rule="evenodd"/>
<path d="M382 228.1h.8v.9h-.8z" fill-rule="evenodd"/>
</g>
<text font-size="4.5" fill="#000080" x="168.6" y="117.8">U12</text>
<g font-size="3.4">
<text x="353.4" y="66.3">POWER</text>
<text x="367.9" y="180.3">COM</text>
<text x="286.9" y="202.8">SWD</text>
<text x="36.4" y="223.8">USB STLINK</text>
<text x="358.4" y="293.8">ST_LINK/V2-1</text>
<text x="358.4" y="297.8">STM32446E-EVAL</text>
</g>
<g font-size="2.9">
<text x="142.8" y="74.5" transform="rotate(-90 142.8 74.5)">48</text>
<text x="147.8" y="74.5" transform="rotate(-90 147.8 74.5)">47</text>
<text x="154.3" y="74.5" transform="rotate(-90 154.3 74.5)">46</text>
<text x="159.3" y="74.5" transform="rotate(-90 159.3 74.5)">45</text>
<text x="162.8" y="74.5" transform="rotate(-90 162.8 74.5)">44</text>
<text x="169.3" y="74.5" transform="rotate(-90 169.3 74.5)">43</text>
<text x="174.3" y="74.5" transform="rotate(-90 174.3 74.5)">42</text>
<text x="179.8" y="74.5" transform="rotate(-90 179.8 74.5)">41</text>
<text x="184.3" y="74.5" transform="rotate(-90 184.3 74.5)">40</text>
<text x="188.3" y="74.5" transform="rotate(-90 188.3 74.5)">39</text>
<text x="193.3" y="74.5" transform="rotate(-90 193.3 74.5)">38</text>
<text x="198.3" y="74.5" transform="rotate(-90 198.3 74.5)">37</text>
<text x="127.4" y="95.9">1</text>
<text x="213.4" y="94.4">36</text>
<text x="126.9" y="100.9">2</text>
<text x="213.4" y="99.4">35</text>
<text x="126.9" y="105.9">3</text>
<text x="213.4" y="104.4">34</text>
<text x="126.9" y="111.4">4</text>
<text x="213.4" y="109.4">33</text>
<text x="126.9" y="115.9">5</text>
<text x="213.4" y="119.9">31</text>
<text x="213.4" y="114.9">32</text>
<text x="126.9" y="125.9">7</text>
<text x="126.9" y="120.9">6</text>
<text x="212.9" y="124.9">30</text>
<text x="126.9" y="130.9">8</text>
<text x="212.9" y="129.9">29</text>
<text x="126.9" y="135.9">9</text>
<text x="212.9" y="135.4">28</text>
<text x="126.4" y="140.9">10</text>
<text x="212.9" y="140.4">27</text>
<text x="126.4" y="146.4">11</text>
<text x="212.9" y="145.9">26</text>
<text x="126.4" y="150.9">12</text>
<text x="212.9" y="150.9">25</text>
<text x="142.8" y="176" transform="rotate(-90 142.8 176)">13</text>
<text x="149.8" y="176" transform="rotate(-90 149.8 176)">14</text>
<text x="153.8" y="176" transform="rotate(-90 153.8 176)">15</text>
<text x="158.8" y="176" transform="rotate(-90 158.8 176)">16</text>
<text x="163.8" y="176" transform="rotate(-90 163.8 176)">17</text>
<text x="168.8" y="176" transform="rotate(-90 168.8 176)">18</text>
<text x="173.8" y="176" transform="rotate(-90 173.8 176)">19</text>
<text x="178.8" y="177" transform="rotate(-90 178.8 177)">20</text>
<text x="183.8" y="176" transform="rotate(-90 183.8 176)">21</text>
<text x="190.8" y="177" transform="rotate(-90 190.8 177)">22</text>
<text x="194.3" y="177" transform="rotate(-90 194.3 177)">23</text>
<text x="199.3" y="176.5" transform="rotate(-90 199.3 176.5)">24</text>
</g>
<g font-size="2.3" fill="#ff0">
<text x="290.4" y="33.5">.</text>
<text x="153.4" y="40.5">.</text>
<text x="171.4" y="41" transform="rotate(-90 171.4 41)">.</text>
<text x="196.4" y="41" transform="rotate(-90 196.4 41)">.</text>
<text x="290.9" y="47.5">.</text>
<text x="40.4" y="53">. C100</text>
<text x="54.4" y="53">. C99</text>
<text x="68.4" y="53">. C95</text>
<text x="72.4" y="50">.</text>
<text x="150.9" y="53.5" transform="rotate(-90 150.9 53.5)">.</text>
<text x="184.4" y="53.1">.</text>
<text x="290.9" y="59">.</text>
<text x="290.9" y="71">.</text>
<text x="290.9" y="82.5">.</text>
<text x="315.9" y="83">.</text>
<text x="327.9" y="83">.</text>
<text x="381.9" y="83">.</text>
<text x="393.4" y="83">.</text>
<text x="404.9" y="83">.</text>
<text x="110.4" y="88">.</text>
<text x="57.9" y="90.5">.</text>
<text x="81.4" y="90">.</text>
<text x="130.4" y="96">.</text>
<text x="63.4" y="106.5">.</text>
<text x="42.4" y="110">.</text>
<text x="250.4" y="130.6" transform="rotate(-90 250.4 130.6)">.</text>
<text x="283.4" y="131.6">.</text>
<text x="42.4" y="135.5">.</text>
<text x="363.4" y="135.6" transform="rotate(-90 363.4 135.6)">.</text>
<text x="63.4" y="141.5" transform="rotate(-90 63.4 141.5)">.</text>
<text x="294.9" y="141.1">.</text>
<text x="62.9" y="149" transform="rotate(-90 62.9 149)">.</text>
<text x="357.9" y="152.1">.</text>
<text x="346.9" y="158.6">.</text>
<text x="108.4" y="172.6">.</text>
<text x="353.9" y="185.5">.</text>
<text x="382.4" y="186">.</text>
<text x="206.9" y="202">.</text>
<text x="179.4" y="210.5">.</text>
<text x="205.4" y="233" transform="rotate(-90 205.4 233)">.</text>
<text x="130.4" y="237">.</text>
<text x="141.4" y="250.5" transform="rotate(-90 141.4 250.5)">.</text>
<text x="130.4" y="254.5">.</text>
<text x="74.4" y="259.5" transform="rotate(-90 74.4 259.5)">.</text>
</g>
<g font-size="2.3" fill="#404040">
<text x="183.4" y="49.8">2</text>
<text x="183.8" y="52.3">1</text>
<text x="372.4" y="71">VOUT</text>
<text x="372.4" y="77.1">BYPASS</text>
<text x="339.7" y="79.5">INHIBIT</text>
<text x="312.3" y="137.6">2</text>
<text x="312.9" y="133.5">1</text>
<text x="335.4" y="137.5">7</text>
<text x="335.4" y="133.5">8</text>
<text x="312.3" y="141.6">3</text>
<text x="335.4" y="141.5">6</text>
<text x="312.2" y="145.6">4</text>
<text x="335.4" y="145.5">5</text>
<text x="106.9" y="169.6">2</text>
<text x="107.2" y="171.8">1</text>
<text x="372.4" y="200.6">1</text>
<text x="383.1" y="200.6">3</text>
<text x="285" y="212.7">1.</text>
<text x="302" y="212.6">2</text>
<text x="284.4" y="216.5">3</text>
<text x="284.6" y="220.6">5</text>
<text x="301.8" y="216.5">4</text>
<text x="372.4" y="217.3">2</text>
<text x="382.9" y="217.4">4</text>
<text x="204.4" y="235.1">1</text>
<text x="208.6" y="235.2">2</text>
<text x="100.9" y="246">C</text>
<text x="109.9" y="250">B</text>
<text x="100.9" y="256">E</text>
<text x="53.5" y="284.6">2</text>
<text x="53.5" y="286.6">3</text>
<text x="54" y="282.6">1</text>
<text x="53.5" y="288.6">4</text>
<text x="53.5" y="290.6">5</text>
<text x="53.5" y="292.6">6</text>
</g>
<g font-size="2.3" fill="#800000">
<text x="221" y="57.7">USB_RENUMn</text>
<text x="221.1" y="62">STM_JTCK_SWCLK</text>
<text x="247.9" y="105.5">STM_JTMS_SWDIO</text>
<text x="247.9" y="111">STL_USB_DP</text>
<text x="248.1" y="116.3">STL_USB_DM</text>
<text x="247.6" y="121">JTDO/SWO</text>
<text x="248" y="126.4">LED_STLINK</text>
<text x="247.6" y="147.6">JTCK/SWCLK</text>
<text x="248.1" y="152.6">JTMS/SWDIO</text>
<text x="54.9" y="161">ST_Link_TX</text>
<text x="53.9" y="181">ST_Link_RX</text>
<text x="322.9" y="184">LED_STLINK</text>
<text x="53.9" y="186">JTCK/SWCLK</text>
<text x="57.6" y="192.1">JTDO/SWO</text>
<text x="65.9" y="197">JTDI</text>
<text x="60.9" y="201">RESET#</text>
<text x="65.9" y="206">TRST</text>
<text x="241.9" y="214">STM_JTMS_SWDIO</text>
<text x="240.9" y="218">STM_JTCK_SWCLK</text>
<text x="167.9" y="251.5">USB_RENUMn</text>
<text x="167.4" y="283.5">STL_USB_DM</text>
<text x="167.4" y="289.5">STL_USB_DP</text>
</g>
<g font-size="2.3">
<text x="343.1" y="70.9">1VIN</text>
<text x="342.5" y="74">2 GND</text>
<text x="342.8" y="77">3</text>
<text x="372.2" y="73.5">5</text>
<text x="372.1" y="79.6">4</text>
<text x="58.8" y="118.6">SSL8000012AFDHF0-SJ28</text>
<text x="58.7" y="120.8">HC-49XA-C20QQA-8.000MHz</text>
<text x="153.9" y="185.5" transform="rotate(-90 153.9 185.5)">T_JTCK</text>
<text x="158.9" y="186" transform="rotate(-90 158.9 186)">T_JTDO</text>
<text x="163.9" y="186" transform="rotate(-90 163.9 186)">T_JTDI</text>
<text x="168.9" y="198" transform="rotate(-90 168.9 198)">T_NRST</text>
</g>
<text font-size="2.3" fill="#00f" x="286.5" y="208.4">AF2-D-06-G</text>
<g font-size="2.2" fill="#808000">
<text x="257" y="26">VBUS_HS</text>
<text x="31.9" y="33.7">+3V3_ST_LINK</text>
<text x="118.4" y="31.2">+5V</text>
<text x="231.9" y="31.7">+3V3_ST_LINK</text>
<text x="257" y="40.3">VBUS_FS</text>
<text x="260.7" y="51.7">E5V</text>
<text x="112.9" y="56.2">+3V3_ST_LINK</text>
<text x="260.7" y="64.7">D5V</text>
<text x="396.4" y="62.2">+3V3_ST_LINK</text>
<text x="255.7" y="75.2">VBUS_STLINK</text>
<text x="216.4" y="82.7">+3V3_ST_LINK</text>
<text x="33.9" y="98.7">+3V3_ST_LINK</text>
<text x="362.2" y="104.2">VBUS_STLINK</text>
<text x="288.7" y="111.2">VBUS_STLINK</text>
<text x="89.9" y="128.7">+3V3_ST_LINK</text>
<text x="389.2" y="130.7">U5V</text>
<text x="55.1" y="134.7">+3V3</text>
<text x="228.4" y="167.7">+3V3_ST_LINK</text>
<text x="197.4" y="189.2">+3V3_ST_LINK</text>
<text x="306.4" y="198.2">+3V3_ST_LINK</text>
<text x="395.9" y="220.7">+3V3_ST_LINK</text>
<text x="94.9" y="225.7">+3V3_ST_LINK</text>
<text x="123.2" y="225.7">VBUS_STLINK</text>
<text x="49.7" y="269.7">VBUS_STLINK</text>
<text x="341.9" y="293.6">Title:</text>
<text x="341.9" y="297.6">Project:</text>
<text x="341.9" y="301.6">Size:A3</text>
<text x="341.9" y="305.6">Date:</text>
<text x="354.9" y="301.6">Reference: MB1162</text>
<text x="381.9" y="301.6">Revision: B-02</text>
<text x="381.9" y="305.1">Sheet: 6</text>
<text x="394.3" y="305.1">of</text>
<text x="403.9" y="305.1">life.augmented</text>
</g>
<g font-size="2.2" fill="#000080">
<text x="284.4" y="29.6">D13</text>
<text x="156.4" y="39.6">D7</text>
<text x="172.9" y="39.6">R117</text>
<text x="197.9" y="39.6">R115</text>
<text x="284.9" y="43.6">D12</text>
<text x="83.9" y="53.1">C101</text>
<text x="151.9" y="52.1">R114</text>
<text x="172.4" y="50.6">JP18</text>
<text x="284.9" y="55.1">D10</text>
<text x="284.9" y="67.1">D11</text>
<text x="284.9" y="78.6">D14</text>
<text x="350.9" y="82.1">U16</text>
<text x="318.4" y="85.1">C69</text>
<text x="330.4" y="85.1">C70</text>
<text x="384.4" y="85.1">C68</text>
<text x="395.9" y="85.1">C92</text>
<text x="407.4" y="85.1">C93</text>
<text x="59.9" y="92.6">C46</text>
<text x="83.9" y="92.1">C47</text>
<text x="95.9" y="95" transform="rotate(-90 95.9 95)">SB33</text>
<text x="112.4" y="91.6">R106</text>
<text x="71.4" y="106.1">Y5</text>
<text x="44.4" y="114.6">R104</text>
<text x="376.4" y="119.1">LD11</text>
<text x="286.4" y="125.6">R111</text>
<text x="321" y="121.6">SB10</text>
<text x="251.9" y="131.1">TP15</text>
<text x="322.9" y="131.6">U11</text>
<text x="44.9" y="136.6">C45</text>
<text x="298.8" y="138">C88</text>
<text x="355.9" y="132.6">R113</text>
<text x="32.4" y="140.5" transform="rotate(-90 32.4 140.5)">SB14</text>
<text x="65.1" y="140">R103</text>
<text x="64.5" y="147.6">R105</text>
<text x="349.9" y="153.1">R118</text>
<text x="361.9" y="150.1">C94</text>
<text x="355.9" y="189.1">R101</text>
<text x="383.9" y="189.6">R100</text>
<text x="207.9" y="204.1">R171</text>
<text x="286.9" y="206.1">CN18</text>
<text x="388.7" y="206">LD9</text>
<text x="172.4" y="215.1">R112</text>
<text x="194.4" y="230.1">JP10</text>
<text x="380.9" y="232" transform="rotate(-90 380.9 232)">SB5</text>
<text x="132.4" y="241.1">R110</text>
<text x="96.4" y="248.6">T6</text>
<text x="142.9" y="248.6">R116</text>
<text x="75.9" y="258.1">R102</text>
<text x="132.4" y="258.1">R121</text>
<text x="45.4" y="279.6">CN16</text>
<text x="75.4" y="281.1">SB4</text>
<text x="75.4" y="287.6">SB2</text>
</g>
<g font-size="2.2" fill="#00f">
<text x="142.4" y="47.1">BAT60JFILM</text>
<text x="171.4" y="44.6">2.7K</text>
<text x="196.4" y="44.6">4.7K</text>
<text x="42.4" y="56.1">100nF</text>
<text x="56.4" y="56.1">100nF</text>
<text x="70.4" y="56.1">100nF</text>
<text x="83.9" y="56.1">100nF</text>
<text x="151.9" y="57.1">100K</text>
<text x="165.4" y="56.6">AF1-D-02-T/G</text>
<text x="318.4" y="87.6">1uF</text>
<text x="330.4" y="87.6">100nF</text>
<text x="384.4" y="87.6">10nF</text>
<text x="395.9" y="87.6">1uF</text>
<text x="407.4" y="87.6">100nF</text>
<text x="59.4" y="95.1">20pF</text>
<text x="83.9" y="94.6">20pF</text>
<text x="100.4" y="95" transform="rotate(-90 100.4 95)">OPEN</text>
<text x="112.4" y="94.1">10K</text>
<text x="71.4" y="109.6">8MHz</text>
<text x="376.4" y="122.1">19-213-R6C-AP1Q2B-3T</text>
<text x="286.4" y="128.6">10K</text>
<text x="321.3" y="126">OPEN</text>
<text x="357.4" y="137.6">1K</text>
<text x="36.9" y="141" transform="rotate(-90 36.9 141)">OPEN</text>
<text x="44.9" y="139.1">100nF</text>
<text x="298.1" y="140.5">4.7uF</text>
<text x="64.9" y="144.6">4.7K</text>
<text x="64.4" y="152.1">4.7K</text>
<text x="315.4" y="150.6">ST890CDR</text>
<text x="349.9" y="155.6">2.7K</text>
<text x="361.4" y="152.6">100nF</text>
<text x="355.7" y="192.3">100R</text>
<text x="383.6" y="192.6">100R</text>
<text x="388.4" y="210.1">HSMF-A201-A00J1</text>
<text x="171.4" y="217.6">100K</text>
<text x="180.7" y="232.6">AF1-D-02-T/G</text>
<text x="385.4" y="237" transform="rotate(-90 385.4 237)">CLOSE 0R</text>
<text x="132.4" y="243.6">10K</text>
<text x="85.4" y="251.1">MMBT9013</text>
<text x="142.4" y="253.6">100R</text>
<text x="132.4" y="260.6">36K</text>
<text x="81.9" y="284.6">CLOSE 0R</text>
<text x="72.4" y="292.1">CLOSE 0R</text>
<text x="39.1" y="298.1">67068-0000</text>
</g>
<g font-size="2.2">
<text x="225.4" y="120.1">T_SWO</text>
<text x="223.4" y="140.6">T_JTMS</text>
<text x="223.4" y="146.1">T_JTCK</text>
<text x="220.9" y="151.1">T_SWDIO_IN</text>
<text x="351.9" y="305.6">11/03/15</text>
<text x="398.4" y="305.1">17</text>
</g>
<g font-size="2.2" fill="#800000">
<text x="227.9" y="130.1">MCO</text>
<text x="223.4" y="135.6">PWR_ENn</text>
</g>
<g font-size="1.7" fill="#00f">
<text x="290.9" y="35.7">BAT60JFILM</text>
<text x="291.4" y="49.7">BAT60JFILM</text>
<text x="291.4" y="61.2">BAT60JFILM</text>
<text x="291.4" y="73.2">BAT60JFILM</text>
<text x="291.4" y="84.7">BAT60JFILM</text>
<text x="350.9" y="84.2">LD3985M33R</text>
<text x="44.4" y="116.7">100K</text>
<text x="163.4" y="123.2">STM32F103CBT6</text>
<text x="252.4" y="133.2">5001</text>
<text x="94.1" y="177.2">AF1-D-02-T/G</text>
<text x="207.9" y="206.2">100K</text>
<text x="76.9" y="262.7">1.5K</text>
</g>
<g font-size="1.7">
<text x="351.4" y="72.2">VIN</text>
<text x="351.4" y="75.2">GND</text>
<text x="365.4" y="72.2">VOUT</text>
<text x="351.4" y="78.2">INHIBIT</text>
<text x="362.4" y="78.2">BYPASS</text>
<text x="376.4" y="115.2">RED</text>
<text x="99.9" y="168.7">TX</text>
<text x="99.9" y="172.7">RX</text>
<text x="116" y="177.5" transform="rotate(-90 116 177.5)">NOT FITTED</text>
<text x="207.9" y="208.7">NOT FITTED</text>
<text x="188.9" y="235.2">NOT FITTED</text>
<text x="46.9" y="288.2">USB</text>
</g>
<g font-size="1.7" fill="#404040">
<text x="153.5" y="83" transform="rotate(-90 153.5 83)">PB9</text>
<text x="158.5" y="83" transform="rotate(-90 158.5 83)">PB8</text>
<text x="168.5" y="83" transform="rotate(-90 168.5 83)">PB7</text>
<text x="173.5" y="83" transform="rotate(-90 173.5 83)">PB6</text>
<text x="179" y="83" transform="rotate(-90 179 83)">PB5</text>
<text x="184" y="83" transform="rotate(-90 184 83)">PB4</text>
<text x="189" y="83" transform="rotate(-90 189 83)">PB3</text>
<text x="194" y="83.6" transform="rotate(-90 194 83.6)">PA15</text>
<text x="143.5" y="84.1" transform="rotate(-90 143.5 84.1)">VDD3</text>
<text x="148.5" y="84.1" transform="rotate(-90 148.5 84.1)">VSS3</text>
<text x="163.5" y="85.3" transform="rotate(-90 163.5 85.3)">BOOT0</text>
<text x="199" y="84.6" transform="rotate(-90 199 84.6)">PA14</text>
<text x="203.8" y="95.7">VDD2</text>
<text x="134.4" y="97.2">VBAT</text>
<text x="203.8" y="100.7">VSS2</text>
<text x="132.4" y="107.2">OSC32IN</text>
<text x="132.4" y="102.2">PC13_RTC</text>
<text x="204.4" y="105.7">PA13</text>
<text x="132.4" y="112.2">OSC32OUT</text>
<text x="204.4" y="110.7">PA12</text>
<text x="133.4" y="117.2">OSCIN</text>
<text x="204.4" y="116.2">PA11</text>
<text x="133.4" y="122.2">OSCOUT</text>
<text x="204.4" y="120.7">PA10</text>
<text x="204.9" y="125.7">PA9</text>
<text x="133.4" y="127.2">NRST</text>
<text x="204.9" y="130.7">PA8</text>
<text x="134.4" y="137.2">VDDA</text>
<text x="134.4" y="132.2">VSSA</text>
<text x="204.4" y="136.2">PB15</text>
<text x="132.4" y="142.2">PA0_WKUP</text>
<text x="204.4" y="141.2">PB14</text>
<text x="135.4" y="147.2">PA1</text>
<text x="204.4" y="146.7">PB13</text>
<text x="135.4" y="152.2">PA2</text>
<text x="204.4" y="151.7">PB12</text>
<text x="144.5" y="167" transform="rotate(-90 144.5 167)">PA3</text>
<text x="150" y="167" transform="rotate(-90 150 167)">PA4</text>
<text x="155" y="167" transform="rotate(-90 155 167)">PA5</text>
<text x="160" y="167" transform="rotate(-90 160 167)">PA6</text>
<text x="165" y="167" transform="rotate(-90 165 167)">PA7</text>
<text x="170" y="167" transform="rotate(-90 170 167)">PB0</text>
<text x="175" y="167" transform="rotate(-90 175 167)">PB1</text>
<text x="180" y="167" transform="rotate(-90 180 167)">PB2</text>
<text x="185" y="167" transform="rotate(-90 185 167)">PB10</text>
<text x="190.5" y="167" transform="rotate(-90 190.5 167)">PB11</text>
<text x="195.5" y="168" transform="rotate(-90 195.5 168)">VSS1</text>
<text x="200.5" y="168" transform="rotate(-90 200.5 168)">VDD1</text>
</g>
<g font-size="1.7" fill="#000080">
<text x="103.9" y="175.2">JP11</text>
<text x="168" y="184.8" transform="rotate(-90 168 184.8)">SB15</text>
</g>
<g font-size="1.4">
<text x="316.4" y="135.2">IN</text>
<text x="327.4" y="135.2">FAULT</text>
<text x="316.4" y="143.2">ON</text>
<text x="316.4" y="139.2">IN</text>
<text x="329.4" y="139.2">OUT</text>
<text x="329.4" y="143.2">OUT</text>
<text x="316.4" y="147.2">GND</text>
<text x="329.4" y="147.2">SET</text>
</g>
<g font-size="1.3" fill="#800000">
<text x="188.1" y="69.5" transform="rotate(-90 188.1 69.5)">PWR_EXT</text>
<text x="111.5" y="116.1">OSCIN</text>
<text x="110.5" y="120.9">OSC_OUT</text>
<text x="110.7" y="125.9">STM_RST</text>
</g>
<text font-size="1.3" fill="#00f" x="171.8" y="186.1" transform="rotate(-90 171.8 186.1)">CLOSE 0R</text>
</svg>
